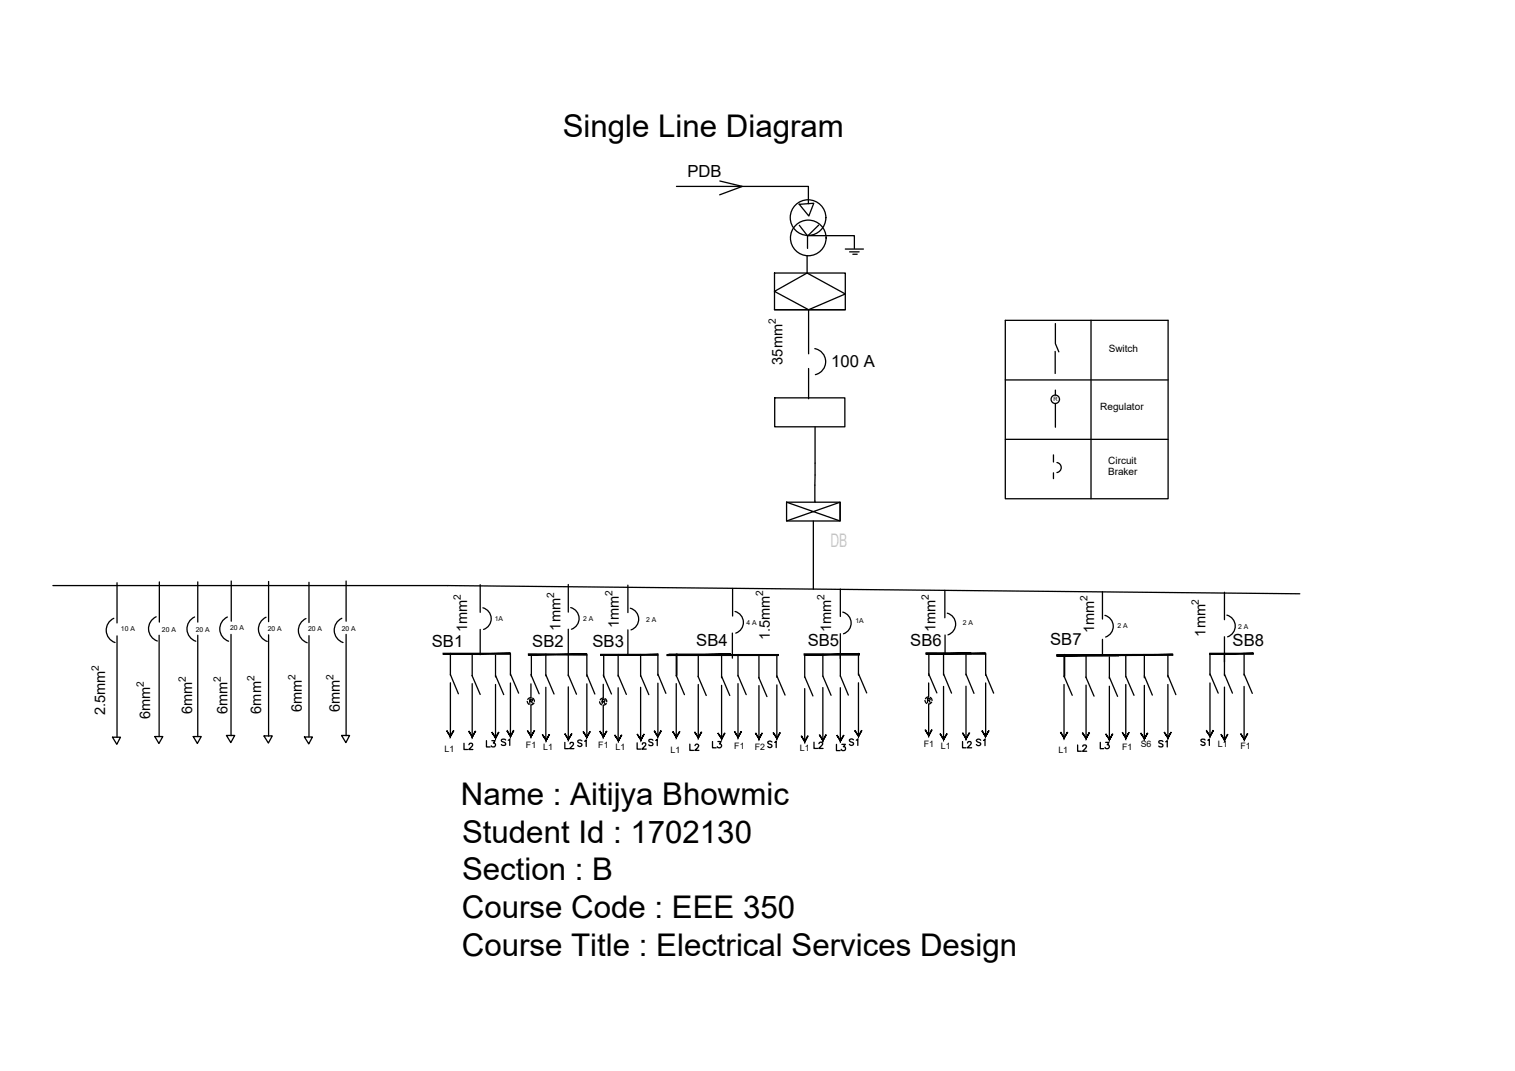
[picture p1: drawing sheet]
<svg xmlns="http://www.w3.org/2000/svg" width="297mm" height="210mm" viewBox="0 0 297 210" stroke-linecap="round" stroke-linejoin="round" font-family="sans-serif">
<!-- layer: SYM -->
<g fill="#000" stroke="#000" stroke-width=".2">
<path d="M86.9 128v.2l13.2-.2zM86.9 128.2l13.2-.2v.2z"/>
<path d="M103.6 128.1v.3l11.5-.2zM103.6 128.4l11.5-.2v.2z"/>
<path d="M117.8 128.2v.2l11.2-.2zM117.8 128.4l11.2-.2v.2z"/>
<path d="M130.8 128.3v.2l21.8-.2zM130.8 128.5l21.8-.2v.2z"/>
<path d="M131.2 128.2v.2l12.1-.2zM131.2 128.4l12.1-.2v.2z"/>
<path d="M157.6 128.1v.3l10.9-.3zM157.6 128.4l10.9-.3v.3z"/>
<path d="M181.6 128v.2l11.7-.2zM181.6 128.2l11.7-.2v.2z"/>
<path d="M181.6 128v.2l8.8-.2zM181.6 128.2l8.8-.2v.2z"/>
<path d="M207.2 128.3v.3l22.8-.4zM207.2 128.6l22.8-.4v.2z"/>
<path d="M207.2 128.3v.3l12.1-.3zM207.2 128.6l12.1-.3v.3z"/>
<path d="M237.2 128v.2l8.5-.2zM237.2 128.2l8.5-.2v.2z"/>
<path d="M87.6 143.3l.7 .9zM87.6 143.3l.7 .9v.2zM88.9 143.2l-.6 1.2zM88.9 143.2l-.6 1.2z"/>
<path d="M103.4 143.3l.7 .9zM103.4 143.3l.7 .9v.2zM104.7 143.2l-.6 1.2zM104.7 143.2l-.6 1.2z"/>
<path d="M106.3 144l.8 1zM106.3 144l.8 1v.2zM107.7 144l-.6 1.2zM107.7 144l-.6 1.2z"/>
<path d="M117.6 143.3l.7 1zM117.6 143.3l.7 1v.2zM118.9 143.3l-.6 1.2zM118.9 143.3l-.6 1.2z"/>
<path d="M120.5 144.1l.7 1zM120.5 144.1l.7 1v.2zM121.8 144.1l-.6 1.2zM121.8 144.1l-.6 1.2z"/>
<path d="M131.9 143.4l.7 1zM131.9 143.4l.7 1v.2zM133.2 143.4l-.6 1.2zM133.2 143.4l-.6 1.2z"/>
<path d="M144 143.4l.7 1zM144 143.4l.7 1v.2zM145.3 143.4l-.6 1.2zM145.3 143.4l-.6 1.2z"/>
<path d="M157.1 144.3l.7 .9zM157.1 144.3l.7 .9v.3zM158.4 144.2l-.6 1.3zM158.4 144.2l-.6 1.3z"/>
<path d="M181.4 143.1l.7 1zM181.4 143.1l.7 1.2zM182.7 143l-.6 1.3zM182.7 143l-.6 1.3z"/>
<path d="M184.3 143.8l.7 1zM184.3 143.8l.7 1v.2zM185.6 143.8l-.6 1.2zM185.6 143.8l-.6 1.2z"/>
<path d="M207.9 143.6l.7 1zM207.9 143.6l.7 1.1zM209.3 143.5l-.7 1.2zM209.3 143.5l-.7 1.2z"/>
<path d="M220 143.6l.7 1zM220 143.6l.7 1v.2zM221.3 143.6l-.6 1.2zM221.3 143.6l-.6 1.2z"/>
<path d="M223.6 143.7l.8 1zM223.6 143.7l.8 1v.2zM225 143.7l-.6 1.2zM225 143.7l-.6 1.2z"/>
<path d="M239.4 144l.7 .9zM239.4 144l.7 .9v.3zM240.7 143.9l-.6 1.3zM240.7 143.9l-.6 1.3z"/>
<path d="M243.2 143.8l.8 1.1zM243.2 143.8l.8 1.2zM244.6 143.8l-.6 1.2zM244.6 143.8l-.6 1.2z"/>
</g>
<g fill="none" stroke="#000" stroke-width=".25">
<path d="M88.3 128.1v4.2M88.3 133.8v10.3M92.6 128.2v4.3M92.6 134v10.3M97.2 128.4v4.3M97.2 134.2v10.3M100.1 128.1v4.2M100.1 133.9v10.2M104.1 134v2.8M104.1 138.2v6.2M104.2 128.3v4.3M107 128.2v4.3"/>
<path d="M107 134.7v10.3M111.4 128.2v4.3M111.4 134.6v10.3M115.1 128.3v4.2M115.1 134v10.4M118.3 134.1v2.8M118.3 138.3v6.1M118.4 128.4v4.3M121.2 128.3v4.2M121.2 134.8v10.3M125.6 128.3v4.2M125.6 134.7v10.3"/>
<path d="M129 128.1v4.3M129 133.9v10.3M132.6 128.2v4.3M132.6 134v10.3M132.7 128.1v4.3M136.9 128.4v4.2M136.9 134.2v10.2M141.5 128.6v4.2M141.5 134.3v10.4M144.7 128.3v4.2M144.7 134v10.3M148.8 128.6v4.3"/>
<path d="M148.8 134.4v10.3M152.3 128.5v4.3M152.3 134.2v10.4M157.8 128.5v4.3M157.8 135v10.3M161.3 128.3v4.2M161.3 134.7v10.4M164.8 128.3v4.2M164.8 134.8v10.3M168.3 128.1v4.2M168.3 133.8v10.3M182.1 133.9v2.7"/>
<path d="M182.1 138v6.2M182.1 128.1v4.3M185 128.1v4.2M185 134.5v10.4M189.4 128.1v4.2M189.4 134.5v10.3M193.3 128.1v4.3M193.3 133.9v10.3M208.6 128.4v4.2M208.6 134.2v10.2M208.7 128.3v4.2M212.9 128.5v4.3"/>
<path d="M212.9 134.3v10.3M217.5 128.7v4.3M217.5 134.5v10.3M220.7 128.4v4.3M220.7 134.2v10.2M224.4 128.6v4.2M224.4 134.3v10.4M229 128.4v4.3M229 134.2v10.2M237.2 128.1v4.2M237.2 133.9v10.2M240.1 128.1v4.3"/>
<path d="M240.1 134.7v10.2M243.9 128.1v4.2M243.9 134.5v10.4"/>
</g>
<!-- layer: wall -->
<g fill="none" stroke="#000" stroke-width=".25">
<path d="M151.8 53.5h13.9v7.2h-13.9zM151.8 57.1l6.4-3.6 7.5 4.1-7.2 3.1zM151.8 60.7h13.9M158.5 72.2v5.9M154.2 98.4h10.5v3.7h-10.5zM154.2 98.4l10.5 3.7v-3.7l-10.5 3.7M159.8 95.1v3.1M159.8 90.8v2.3M87.8 114.8l167 1.6M94.1 114.6v5.4M94.7 119.1a2.22 2.22 0 0 1 1.6 2.1 2.22 2.22 0 0 1-1.5 2.2M111.4 114.6v5.4"/>
<path d="M111.9 119.1a2.22 2.22 0 0 1 1.6 2 2.22 2.22 0 0 1-1.5 2.2M123.1 114.7v5.4M123.6 119.2a2.22 2.22 0 0 1 1.6 2.1 2.22 2.22 0 0 1-1.5 2.1M143.6 115.3v5.4M144.1 119.8a2.22 2.22 0 0 1 1.7 2.1 2.22 2.22 0 0 1-1.5 2.2M164.8 115.4v5.4M165.2 120a2.22 2.22 0 0 1 1.7 2 2.22 2.22 0 0 1-1.5 2.2M185.3 115.7v5.4M216.2 116v5.3M240.1 116.1v5.4M94.1 123.4v4.9M111.4 123.3v4.9"/>
<path d="M123.1 123.4v5M143.6 124.1v4.9M164.8 124.2v4.9M185.7 120.2a2.22 2.22 0 0 1 1.7 2 2.22 2.22 0 0 1-1.5 2.2M216.6 120.6a2.22 2.22 0 0 1 1.7 2.1 2.22 2.22 0 0 1-1.5 2.1M240.1 124.8v5M240.6 120.6a2.22 2.22 0 0 1 1.6 2 2.22 2.22 0 0 1-1.5 2.2"/>
</g>
<!-- layer: Layer1 -->
<path d="M197.1 62.8h31.9v34.9h-31.9zM197.1 74.5h31.9M213.9 62.8v34.9M197.1 86.1h31.9M206.5 89.2v1.4" fill="none" stroke="#000" stroke-width=".25"/>
<!-- layer: 0 -->
<g fill="none" stroke="#000" stroke-width=".25">
<path d="M132.6 36.5h25.9v3.4M141.1 35.5l4.4 1-4.4 1.7M156.7 40l1.9 2.3 1-2.5-2.9 .2M156.7 44.2l1.6 2M158.2 50.1v3.4M158.3 46.2h9.2v2.5M160.5 44.1l-2.2 2.2v2.4M165.7 48.8h3.6M166.6 49.4h1.8M167.2 49.8h.9M151.9 78h13.8v5.7h-13.8zM158.5 60.7v8.6"/>
<path d="M159.8 68.3a2.6 2.6 0 0 1 2.1 2.5 2.6 2.6 0 0 1-2 2.6M206.9 68.9v4.3M206.9 63.4v4l.7 1.6M206.9 76.5v.9M206.9 79.1v4.6M159.8 98.2v.2M159.8 83.7v7.1M159.8 93.1v2M206.5 92.7v1.1M207.2 90.6a.99 .99 0 0 1 .9 1 .99 .99 0 0 1-.9 1M10.4 114.8h77.4M22.9 114.2v7.9"/>
<path d="M31.2 114v7.9M38.8 114v7.9M45.3 113.9v7.9M52.7 114v7.8M60.6 114.1v7.9M67.9 113.9v7.9M159.5 102.1v13.3M22.3 121.2a2.56 2.56 0 0 0-1.5 2.4 2.56 2.56 0 0 0 1.8 2.3M22.9 124.6v19.9M30.6 120.9a2.56 2.56 0 0 0-1.5 2.4 2.56 2.56 0 0 0 1.7 2.3M31.2 124.5v19.9M38.1 120.9a2.56 2.56 0 0 0-1.4 2.5 2.56 2.56 0 0 0 1.7 2.3"/>
<path d="M38.8 124.5v19.9M44.6 120.9a2.56 2.56 0 0 0-1.5 2.5 2.56 2.56 0 0 0 1.7 2.3M45.3 124.3v19.9M52.2 121a2.56 2.56 0 0 0-1.5 2.4 2.56 2.56 0 0 0 1.7 2.3M52.7 124.4v19.9M60 121.2a2.56 2.56 0 0 0-1.5 2.5 2.56 2.56 0 0 0 1.7 2.3M60.6 124.6v19.8M67 121.2a2.56 2.56 0 0 0-1.5 2.4 2.56 2.56 0 0 0 1.8 2.3M67.9 124.3v19.9M88.3 132.2l1.6 3.8M92.5 132.4l1.6 3.7M97.2 132.4l1.6 3.7"/>
<path d="M100.1 132.1l1.6 3.7M104.1 132.2l1.6 3.8M107 132.2l1.6 3.8M111.4 132.3l1.6 3.8M115.1 132.2l1.5 3.8M118.3 132.3l1.6 3.7M121.2 132.3l1.6 3.8M125.6 132.4l1.6 3.7M129 132.1l1.6 3.8M132.6 132.4l1.6 3.7M136.9 132.5l1.6 3.8M141.5 132.5l1.6 3.8"/>
<path d="M144.7 132.4l1.6 3.7M148.8 132.8l1.6 3.7M152.3 132.5l1.6 3.7M157.8 132.6l1.6 3.8M161.3 132.5l1.6 3.8M164.8 132.5l1.5 3.7M168.3 132l1.6 3.8M182.1 132l1.6 3.8M185 132.1l1.6 3.7M185.3 124.5v3.6M189.4 132.1l1.6 3.8M193.3 132.1l1.5 3.7"/>
<path d="M208.6 132.5l1.6 3.8M212.9 132.7l1.6 3.7M216.2 125.3v3M217.5 132.7l1.6 3.8M220.7 132.5l1.6 3.8M224.4 132.5l1.5 3.7M229 132.4l1.5 3.7M237.2 132.1l1.6 3.7M240.1 132.1l1.5 3.7M243.9 132.1l1.6 3.8M22.1 144.5h1.5l-.7 1.4zM30.4 144.4h1.5l-.7 1.3z"/>
<path d="M37.9 144.4h1.6l-.8 1.3zM44.4 144.1h1.6l-.7 1.4zM51.8 144.2h1.6l-.8 1.4-.8-1.3M59.7 144.4h1.6l-.8 1.4zM67 144.1h1.5l-.7 1.4z"/>
<circle cx="158.4" cy="42.7" r="3.5"/>
<circle cx="158.5" cy="46.6" r="3.5"/>
<circle cx="206.9" cy="78.3" r=".83"/>
</g>
<!-- layer: TEXT-E -->
<path d="M103.9 137.4h.5v-.3l-.5-.1v.8M104.1 137.4l.3 .4M181.9 137.2h.4v-.3h-.4v.8M182.1 137.2l.3 .5" fill="none" stroke="#000" stroke-width=".25"/>
<!-- layer: WIRE -->
<path d="M103.4 137.5l.4 .5M104.1 136.7l-.4 .1-.2 .3M104.4 136.8l.4 .7M104.7 137.8l-.6 .3M181.4 137.3l.3 .6M182 136.6h-.2l-.4 .3M182.4 136.7l.4 .6M182.7 137.6l-.6 .4" fill="none" stroke="#000" stroke-width=".25"/>
<g font-size="6.1">
<text x="110.3" y="26.9">Single Line Diagram</text>
<text x="90.4" y="157.7">Name : Aitijya Bhowmic</text>
<text x="90.6" y="165.1">Student Id : 1702130</text>
<text x="90.6" y="172.5">Section : B</text>
<text x="90.6" y="179.9">Course Code : EEE 350</text>
<text x="90.6" y="187.3">Course Title : Electrical Services Design</text>
</g>
<g font-size="4.4">
<text x="90" y="147.8">L2</text>
<text x="97.4" y="147.1">S1</text>
<text x="124.2" y="147.8">L2</text>
<text x="126.3" y="147.1">S1</text>
<text x="138.6" y="147.5">L3</text>
<text x="149.6" y="147.5">S1</text>
<text x="163" y="148.2">L3</text>
<text x="165.8" y="147.1">S1</text>
<text x="187.7" y="147.5">L2</text>
<text x="190.5" y="147.1">S1</text>
<text x="210.3" y="148.2">L2</text>
<text x="234.6" y="147.1">S1</text>
</g>
<g font-size="4">
<text x="94.5" y="147.1">L3</text>
<text x="109.7" y="147.5">L2</text>
<text x="112.5" y="147.1">S1</text>
<text x="134.4" y="147.8">L2</text>
<text x="158.7" y="147.5">L2</text>
<text x="214.8" y="147.5">L3</text>
<text x="226.5" y="147.1">S1</text>
</g>
<text font-size="3.7" fill="#c7c8ca" x="162.8" y="107.2">DB</text>
<text font-size="3.5" x="117.1" y="138.6">R</text>
<g font-size="3.3">
<text x="134.8" y="34.7">PDB</text>
<text x="163" y="72">100 A</text>
<text x="84.7" y="126.8">SB1</text>
<text x="104.4" y="126.9">SB2</text>
<text x="116.2" y="126.8">SB3</text>
<text x="136.5" y="126.6">SB4</text>
<text x="158.4" y="126.6">SB5</text>
<text x="178.5" y="126.5">SB6</text>
<text x="205.9" y="126.4">SB7</text>
<text x="241.7" y="126.7">SB8</text>
</g>
<g font-size="2.9">
<text x="153.4" y="71.5" transform="rotate(-90 153.4 71.5)">35mm</text>
<text x="91.6" y="123.9" transform="rotate(-90 91.6 123.9)">1mm</text>
<text x="109.9" y="123.6" transform="rotate(-90 109.9 123.6)">1mm</text>
<text x="121.3" y="123.1" transform="rotate(-90 121.3 123.1)">1mm</text>
<text x="150.9" y="125.4" transform="rotate(-90 150.9 125.4)">1.5mm</text>
<text x="162.9" y="123.9" transform="rotate(-90 162.9 123.9)">1mm</text>
<text x="183.4" y="123.9" transform="rotate(-90 183.4 123.9)">1mm</text>
<text x="214.5" y="124" transform="rotate(-90 214.5 124)">1mm</text>
<text x="236.3" y="124.8" transform="rotate(-90 236.3 124.8)">1mm</text>
<text x="20.6" y="140.1" transform="rotate(-90 20.6 140.1)">2.5mm</text>
<text x="29.5" y="140.9" transform="rotate(-90 29.5 140.9)">6mm</text>
<text x="37.7" y="140" transform="rotate(-90 37.7 140)">6mm</text>
<text x="44.6" y="139.9" transform="rotate(-90 44.6 139.9)">6mm</text>
<text x="51.2" y="139.9" transform="rotate(-90 51.2 139.9)">6mm</text>
<text x="59.2" y="139.6" transform="rotate(-90 59.2 139.6)">6mm</text>
<text x="66.6" y="139.6" transform="rotate(-90 66.6 139.6)">6mm</text>
</g>
<g font-size="2">
<text x="152.1" y="63.6" transform="rotate(-90 152.1 63.6)">2</text>
<text x="217.4" y="69">Switch</text>
<text x="215.7" y="80.4">Regulator</text>
<text x="217.3" y="93.2">Braker</text>
<text x="217.3" y="90.8">Circuit</text>
<text x="90.4" y="117.6" transform="rotate(-90 90.4 117.6)">2</text>
<text x="108.6" y="117.3" transform="rotate(-90 108.6 117.3)">2</text>
<text x="120.1" y="116.8" transform="rotate(-90 120.1 116.8)">2</text>
<text x="149.6" y="116.8" transform="rotate(-90 149.6 116.8)">2</text>
<text x="161.7" y="117.6" transform="rotate(-90 161.7 117.6)">2</text>
<text x="182.1" y="117.6" transform="rotate(-90 182.1 117.6)">2</text>
<text x="213.2" y="117.7" transform="rotate(-90 213.2 117.7)">2</text>
<text x="235.1" y="118.5" transform="rotate(-90 235.1 118.5)">2</text>
<text x="19.3" y="131.5" transform="rotate(-90 19.3 131.5)">2</text>
<text x="28.2" y="134.6" transform="rotate(-90 28.2 134.6)">2</text>
<text x="36.4" y="133.7" transform="rotate(-90 36.4 133.7)">2</text>
<text x="43.3" y="133.6" transform="rotate(-90 43.3 133.6)">2</text>
<text x="49.9" y="133.6" transform="rotate(-90 49.9 133.6)">2</text>
<text x="58" y="133.3" transform="rotate(-90 58 133.3)">2</text>
<text x="65.4" y="133.3" transform="rotate(-90 65.4 133.3)">2</text>
</g>
<g font-size="1.7">
<text x="87.2" y="147.4">L1</text>
<text x="103.1" y="146.6">F1</text>
<text x="106.5" y="147">L1</text>
<text x="117.3" y="146.6">F1</text>
<text x="120.7" y="147.1">L1</text>
<text x="131.5" y="147.5">L1</text>
<text x="144" y="146.7">F1</text>
<text x="148" y="146.9">F2</text>
<text x="156.8" y="147.1">L1</text>
<text x="181.1" y="146.4">F1</text>
<text x="184.5" y="146.8">L1</text>
<text x="207.5" y="147.7">L1</text>
<text x="220" y="146.9">F1</text>
<text x="223.6" y="146.3">S6</text>
<text x="238.8" y="146.5">L1</text>
<text x="243.2" y="146.8">F1</text>
</g>
<g font-size="1.3">
<text x="23.7" y="123.7">10 A</text>
<text x="31.7" y="123.9">20 A</text>
<text x="38.4" y="123.8">20 A</text>
<text x="45.1" y="123.5">20 A</text>
<text x="52.5" y="123.6">20 A</text>
<text x="60.4" y="123.7">20 A</text>
<text x="67" y="123.6">20 A</text>
<text x="97" y="121.7">1A</text>
<text x="114.3" y="121.7">2 A</text>
<text x="126.7" y="122">2 A</text>
<text x="146.4" y="122.5">4 A</text>
<text x="167.7" y="122.2">1A</text>
<text x="188.8" y="122.5">2 A</text>
<text x="219.1" y="123.1">2 A</text>
<text x="242.8" y="123.2">2 A</text>
</g>
<text font-size="1.1" x="206.5" y="78.6">R</text>
</svg>
